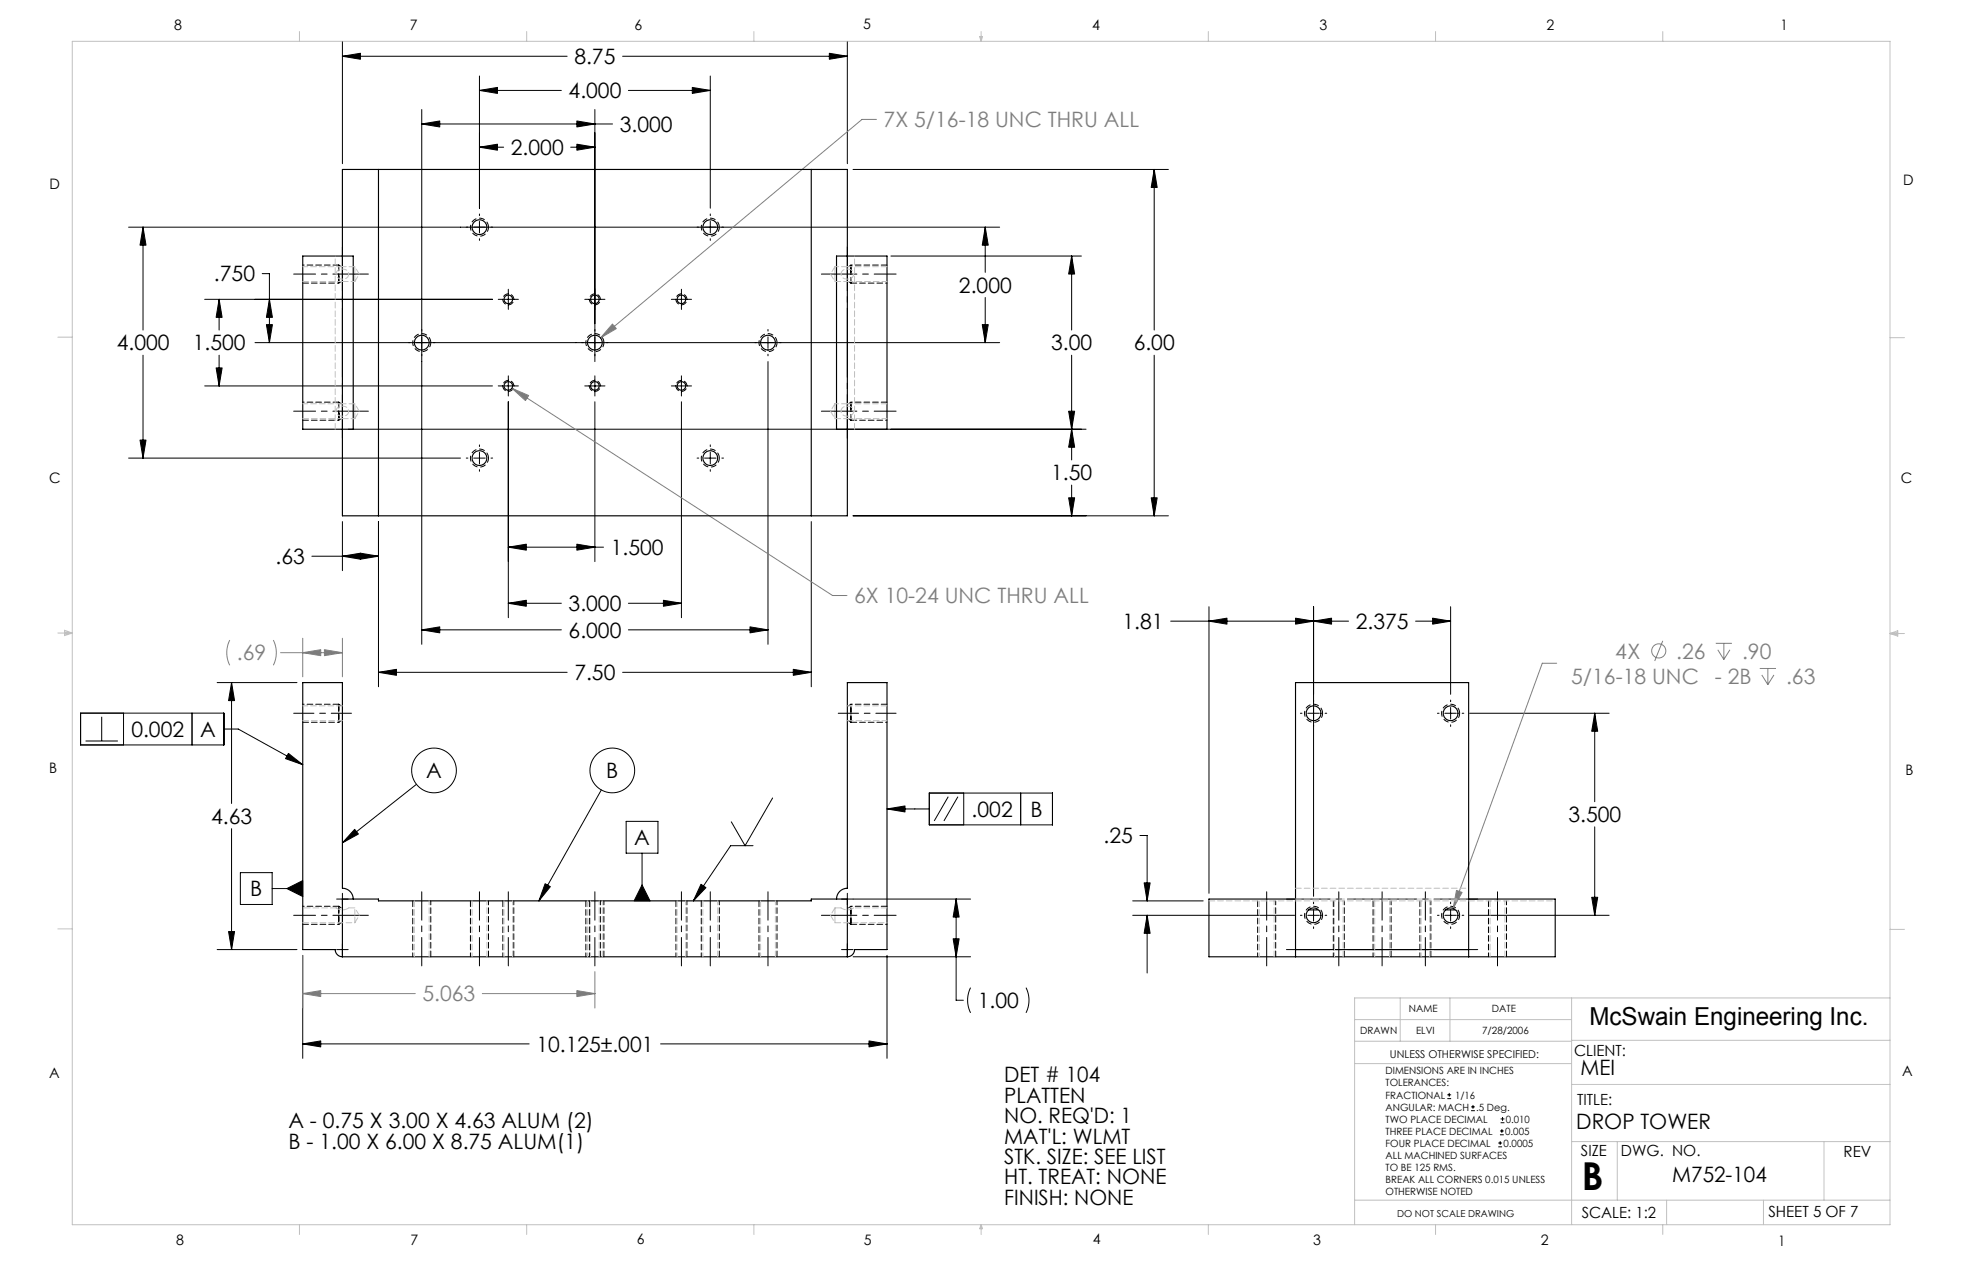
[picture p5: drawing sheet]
<svg xmlns="http://www.w3.org/2000/svg" width="432mm" height="279mm" viewBox="0 0 432 279" stroke-linecap="round" stroke-linejoin="round" font-family="sans-serif">
<g fill="none" stroke="#000" stroke-width=".22">
<path d="M75.4 12.4l3.9-.7v1.3zM75.4 9.2v26.8M75.4 12.4h49.4M105.5 19.9l4-.7v1.4zM105.5 16.7v29.1M105.5 19.9h18M137 12.4h49.5M138.3 19.9h18M152.4 19.2l3.9 .7-3.9 .7zM156.3 16.7v29.1M182.5 11.7l4 .7-4 .6zM186.5 9.2v26.8"/>
<path d="M92.8 27.3l4-.7v1.3zM92.8 24.1v117.6M92.8 27.3h42M105.5 32.4l4-.7v1.3zM105.5 32.4h5.3M125.6 32.4h5.3M127 31.7l3.9 .7-3.9 .6zM127 26.6l3.9 .7-3.9 .6zM130.9 24.1v55.5M187.7 37.3h69.4M254 37.3l.7 3.9h-1.3zM254 37.3v35.3"/>
<path d="M28.3 50h191.7M31.5 50l.6 3.9h-1.3zM31.5 50v22.6M105.5 47.1v.3M105.5 48.7v2.5M105.5 52.5v.4M156.3 47.1v.3M156.3 48.7v2.5M156.3 52.5v.4M196.1 56.3h41.9M216.8 50l.7 3.9h-1.3zM216.8 50v9.9"/>
<path d="M235.8 56.3l.7 4h-1.3zM235.8 56.3v16.3M31.5 78.1v22.7M45 65.9h63.4M48.2 65.9l.7 3.9h-1.3zM48.2 65.9v6.7M48.2 78.1v6.8M56.1 75.4h163.9M57.7 60.2h1.6v15.2M58.6 71.4h1.4l-.7 4zM59.3 65.9l.7 3.9h-1.4zM109.7 65.9h4.4"/>
<path d="M111.9 63.6v4.5M128.7 65.9h4.4M147.8 65.9h4.4M150 63.6v4.5M169 72.5v.3M169 74.1v2.5M169 77.9v.4M169 79.6v62.1M216.2 71.4h1.3l-.7 4zM216.8 65.4v10M235.8 78.1v23.1M254 78.1v35.4"/>
<path d="M30.8 96.8h1.3l-.6 4zM45 84.9h63.4M47.6 80.9h1.3l-.7 4zM76.6 94.4h162.4M105.5 97.9v.3M105.5 99.5v2.5M109.7 84.9h4.4M111.9 82.7v4.4M111.9 88.4v47.5M128.7 84.9h4.4M130.9 82.7v4.4M130.9 88.4v35.2"/>
<path d="M147.8 84.9h4.4M150 82.7v4.4M150 88.4v47.5M156.3 97.9v.3M156.3 99.5v2.5M235.2 90.5h1.3l-.7 3.9zM235.8 94.4l.7 4h-1.3zM28.3 100.8h73M75.4 114.7v10.8M83.3 114.7v36.4M102.6 100.8h.4M104.3 100.8h2.5"/>
<path d="M105.5 103.3v.4M108.1 100.8h.3M127 119.7l3.9 .7-3.9 .6zM153.4 100.8h.4M155.1 100.8h2.5M156.3 103.3v.4M158.9 100.8h.3M178.5 114.7v36.4M187.7 113.5h69.4M235.2 109.5h1.3l-.7 4zM235.8 106.7v6.8M253.4 109.5h1.3l-.7 4z"/>
<path d="M68.6 122.4h14.7M75.4 122.4l3.9-.7v1.3zM79.3 121.7l4 .7-4 .6zM92.8 138.6l4-.7v1.3zM92.8 138.6h30.7M111.9 132.7l3.9-.6v1.3zM111.9 120.4l3.9-.7v1.3zM111.9 132.7h11.6M111.9 120.4h20.9M138.3 138.6h30.7M138.3 132.7h11.7M146 132.1l4 .6-4 .7z"/>
<path d="M165.1 137.9l3.9 .7-3.9 .6zM257.6 136.7h39.2M266.1 136.7l3.9-.7v1.3zM266.1 133.5v63M285.1 136l4 .7-4 .6zM289.1 136.7l4-.7v1.3zM289.1 133.5v63.7M311.5 136.7h7.8M315.3 136l4 .7-4 .6zM319.3 133.5v19.2M17.7 156.9h31.6v7h-31.6zM22.4 157.7v5.3"/>
<path d="M27.2 156.9v7M42.3 156.9v7M47.8 150.2h17.6M51 150.2l.6 3.9h-1.3zM51 150.2v26.6M83.3 147.9l4-.6v1.3zM83.3 147.9h41.5M137 147.9h41.5M174.6 147.3l3.9 .6-3.9 .7zM286.2 156.9h.4M287.8 156.9h2.6M291.6 156.9h.4"/>
<path d="M316.4 156.9h.3M318 156.9h2.5M319.3 154v.4M319.3 155.6v2.6M319.3 159.5v.3M321.8 156.9h.4M323.4 156.9h30.7M351 156.9l.6 4h-1.3zM351 156.9v19.5M18.8 163h7.1M49.3 160.4h3.1l14.2 7.8M63.5 165.7l3.1 2.5-3.8-1.3z"/>
<path d="M91.7 172.5l-16.3 12.9M132.3 173.8l-13.7 24.4M170 175.6l-6 10.5-3.1-5.3M195.2 178l4-.7v1.3zM195.2 178h9.3M204.5 174.5h27.1v7h-27.1zM208.7 175.3l-3.1 5.3M210.8 175.3l-3.1 5.3M212.1 174.5v7M224.6 174.5v7M51 182.3v26.6M52.9 192h7v7h-7z"/>
<path d="M59.9 195.5h3.2M63.1 195.5l3.5-1.8v3.5zM74.1 197.8h2.5M75.4 196.5v2.6M78.1 182.5l.8 1-3.5 1.9zM120 194.4l1.1 .7-2.5 3.1zM137.8 180.7h7v7h-7zM141.3 194.7l1.8 3.5h-3.5zM141.3 187.7v7M154.3 194.5l1.1 .8-2.8 2.9zM165.7 186.1h-4.9l-8.2 12.1M185.2 197.8h28.4"/>
<path d="M186.5 196.5v2.6M210.4 197.8l.7 4h-1.3zM210.4 197.8v22.3h1.6M249.3 198.2h15.5M250.9 183.8h1.6v14.4M251.8 194.2h1.3l-.6 4zM289.1 198.5v.3M319.3 198.5v.3M350.3 197.4h1.3l-.6 4zM351 181.9v19.5M47.8 208.9h17.6M50.3 204.9h1.3l-.6 4z"/>
<path d="M66.6 210.2v22.6M74.1 208.9h2.5M75.4 207.6v2.6M185.2 208.9h2.6M186.5 207.6v2.6M187.8 210.5h25.8M195.2 210.2v22.6M209.8 206.5h1.3l-.7 4zM213.6 217.3a6.2 6.2 0 0 0 0 5.5M225.8 217.3a6.2 6.2 0 0 1 0 5.5M249.3 201.4h35.6M252.5 201.4l.6 3.9h-1.3z"/>
<path d="M252.5 201.4v12.7M286.2 201.4h.4M287.8 201.4h2.6M289.1 200.1v2.5M289.1 203.9v.4M291.6 201.4h.4M316.4 201.4h.3M318 201.4h2.5M319.3 200.1v2.5M319.3 203.9v.4M321.8 201.4h.4M323.4 201.4h30.7"/>
<path d="M66.6 229.7l4-.7v1.3zM66.6 229.7h49.9M145.4 229.7h49.8M191.3 229l3.9 .7-3.9 .6zM318.5 241.7h.9M318.5 240.9h.9M318.9 240.4v.9M323.8 244.4h.8M323.8 243.5h.8M324.2 243.1v.8M329.7 252.3h.9M329.7 251.5h.9"/>
<path d="M330.1 249.7h.9M330.1 248.8h.9M330.2 251v.9M330.3 247h.8M330.3 246.2h.8M330.5 248.4v.8M330.7 245.7v.9"/>
<circle cx="95.5" cy="169.5" r="4.9"/>
<circle cx="134.8" cy="169.5" r="4.9"/>
</g>
<g fill="none" stroke="#808080" stroke-width=".22">
<path d="M192.9 26.3h-3.2l-57.5 48M134.8 71.3l.8 1-3.4 2zM112.7 85.4l3.7 1.6-.8 1.1zM112.7 85.4l70.5 45.6h3.2M50.6 140.8a6.2 6.2 0 0 0 0 5.6M60.2 140.8a6.2 6.2 0 0 1 0 5.6M61.7 143.6h13.7M66.6 143.6l4-.7v1.4zM66.6 140.4v8.5M71.4 142.9l4 .7-4 .7zM75.4 140.4v8.5M342.6 145.9h-3.2l-19.6 53.9"/>
<path d="M365.9 141l-1.7 4.4M377.6 141.5h3.6M378.1 143l1.3 2.1M379.4 141.5v3.6M380.7 143l-1.3 2.1M387.3 147.1h3.6M387.7 148.5l1.4 2.1M389.1 147.1v3.5M390.4 148.5l-1.3 2.1M320.5 195.9l1.3 .4-2 3.5zM66.6 218.6l4-.7v1.4zM66.6 210.2v11.6"/>
<path d="M66.6 218.6h24.8M106.1 218.6h24.8M127 217.9l3.9 .7-3.9 .7zM130.9 213.8v8"/>
<circle cx="365.1" cy="143.2" r="1.56"/>
</g>
<g fill="none" stroke="#000" stroke-width=".22" stroke-dasharray="1.3 .6" stroke-linecap="butt">
<path d="M107.5 50a1.98 1.98 0 0 0-2.9-1.8 1.98 1.98 0 0 0-.2 3.4 1.98 1.98 0 0 0 3.1-1.4v-.2M158.3 50a1.98 1.98 0 0 0-2.9-1.8 1.98 1.98 0 0 0-.2 3.4 1.98 1.98 0 0 0 3.1-1.4v-.2M94.8 75.4a1.98 1.98 0 0 0-2.9-1.8 1.98 1.98 0 0 0-.2 3.4 1.98 1.98 0 0 0 3.1-1.4v-.2M113.1 65.9a1.21 1.21 0 0 0-1.8-1.1 1.21 1.21 0 0 0-.1 2 1.21 1.21 0 0 0 1.9-.8v-.1M132.1 65.9a1.21 1.21 0 0 0-1.7-1.1 1.21 1.21 0 0 0-.2 2 1.21 1.21 0 0 0 1.9-.8v-.1M132.9 75.4a1.98 1.98 0 0 0-2.9-1.8 1.98 1.98 0 0 0-.2 3.4 1.98 1.98 0 0 0 3.1-1.4v-.2M151.2 65.9a1.21 1.21 0 0 0-1.8-1.1 1.21 1.21 0 0 0-.1 2 1.21 1.21 0 0 0 1.9-.8v-.1M171 75.4a1.98 1.98 0 0 0-2.9-1.8 1.98 1.98 0 0 0-.2 3.4 1.98 1.98 0 0 0 3.1-1.4v-.2M113.1 84.9a1.21 1.21 0 0 0-1.8-1.1 1.21 1.21 0 0 0-.1 2.1 1.21 1.21 0 0 0 1.9-.8v-.2M132.1 84.9a1.21 1.21 0 0 0-1.7-1.1 1.21 1.21 0 0 0-.2 2.1 1.21 1.21 0 0 0 1.9-.8v-.2M151.2 84.9a1.21 1.21 0 0 0-1.8-1.1 1.21 1.21 0 0 0-.1 2.1 1.21 1.21 0 0 0 1.9-.8v-.2M107.5 100.8a1.98 1.98 0 0 0-2.9-1.8 1.98 1.98 0 0 0-.2 3.4 1.98 1.98 0 0 0 3.1-1.4v-.2"/>
<path d="M158.3 100.8a1.98 1.98 0 0 0-2.9-1.8 1.98 1.98 0 0 0-.2 3.4 1.98 1.98 0 0 0 3.1-1.4v-.2M291.1 156.9a1.98 1.98 0 0 0-2.9-1.7 1.98 1.98 0 0 0-.2 3.4 1.98 1.98 0 0 0 3.1-1.5v-.2M321.2 156.9a1.98 1.98 0 0 0-2.9-1.7 1.98 1.98 0 0 0-.2 3.4 1.98 1.98 0 0 0 3.1-1.5v-.2M291.1 201.4a1.98 1.98 0 0 0-2.9-1.8 1.98 1.98 0 0 0-.2 3.4 1.98 1.98 0 0 0 3.1-1.4v-.2M321.2 201.4a1.98 1.98 0 0 0-2.9-1.8 1.98 1.98 0 0 0-.2 3.4 1.98 1.98 0 0 0 3.1-1.4v-.2"/>
</g>
<g fill="none" stroke="#000" stroke-width=".22" stroke-dasharray="1.3 .6">
<path d="M74.6 58.3h-8M74.6 58.3v2M75.1 58.7l-.5-.4M187.3 58.3l-.6 .4M187.3 59.7v-1.4M187.3 58.7h.1M187.3 58.7v1.6M195.2 58.3h-7.9M66.6 62.3h8M74.6 62.3l.5-.4M74.6 60.3v.6M74.6 60.9v1.4"/>
<path d="M74.6 61.9h.1M74.6 61.9v-1.6M186.7 61.9l.6 .4M187.3 62.3h7.9M187.3 60.3v-.6M187.3 62.3v-2M66.6 92.4h8M74.6 92.1h.1M74.6 92.1v-1.6M74.6 92.4l.5-.3M74.6 88.5h-8M74.6 90.5v.5"/>
<path d="M74.6 91v1.4M74.6 88.5v2M75.1 88.8l-.5-.3M186.7 92.1l.6 .3M187.3 88.8h.1M187.3 88.8v1.7M187.3 88.5l-.6 .3M187.3 92.4h7.9M187.3 90.5v-.6M187.3 89.9v-1.4M187.3 92.4v-1.9M195.2 88.5h-7.9"/>
<path d="M66.6 158.9h8M74.6 158.5h.1M74.6 158.5v-3.2M74.6 158.9l.5-.4M74.6 154.9h-8M74.6 154.9v.1M74.6 155v3.9M75.1 155.3l-.5-.4M186.7 158.5l.6 .4M187.3 158.5h.1M187.3 158.5v-3.2M187.3 154.9l-.6 .4"/>
<path d="M187.3 158.9h7.9M187.3 158.9h.1M187.3 158.9v-4M195.2 154.9h-7.9M74.6 199.4h-8M74.6 199.4v.1M74.6 199.5v3.9M75.1 199.7l-.5-.3M90.8 198.2v12.3M103.5 198.2v12.3M110.7 198.2v12.3M128.9 198.2v12.3"/>
<path d="M129.7 198.2v12.3M148.8 198.2v12.3M154.3 198.2v12.3M167 198.2v12.3M187.3 199.4l-.6 .3M195.2 199.4h-7.9M276.8 198.2v12.3M293.4 198.2v12.3M302.2 198.2v12.3M312.5 198.2v12.3M327.6 198.2v12.3M66.6 203.4h8"/>
<path d="M74.6 203.4l.5-.4M74.6 203h.1M74.6 203v-3.3M94.8 210.5v-12.3M107.5 210.5v-12.3M113.1 210.5v-12.3M132.1 210.5v-12.3M132.9 210.5v-12.3M151.2 210.5v-12.3M158.3 210.5v-12.3M171 210.5v-12.3M186.7 203l.6 .4"/>
<path d="M187.3 203.4h7.9M187.3 203.4v-.1M187.3 203.3v-3.9M187.3 203h.1M187.3 203v-3.3M280.8 210.5v-12.3M295.9 210.5v-12.3M306.2 210.5v-12.3M314.9 210.5v-12.3M331.6 210.5v-12.3"/>
</g>
<path d="M78.1 60.3h-13.5M183.8 60.3h13.4M78.1 90.5h-13.5M183.8 90.5h13.4M78.1 201.4h-13.5M183.8 201.4h13.4" fill="none" stroke="#000" stroke-width=".22" stroke-dasharray="15.2 1.3 1.3 1.3" stroke-dashoffset="10.4"/>
<path d="M77.4 156.9h-12.8M184.5 156.9h12.7" fill="none" stroke="#000" stroke-width=".22" stroke-dasharray="15.2 1.3 1.3 1.3" stroke-dashoffset="10.8"/>
<path d="M78.1 60.3h3M183.8 60.3h-3M78.1 90.5h3M183.8 90.5h-3M78.1 201.4h3M183.8 201.4h-3" fill="none" stroke="#000" stroke-width=".22" stroke-dasharray="15.2 1.3 1.3 1.3"/>
<path d="M92.8 212.5v-16.3M105.5 212.5v-16.3M111.9 212.5v-16.3M130.9 212.5v-16.3M150 212.5v-16.3M156.3 212.5v-16.3M169 212.5v-16.3M278.8 212.5v-16.3M294.6 212.5v-16.3M304.2 212.5v-16.3M313.7 212.5v-16.3M329.6 212.5v-16.3" fill="none" stroke="#000" stroke-width=".22" stroke-dasharray="15.2 1.3 1.3 1.3" stroke-dashoffset="9"/>
<path d="M75.4 96.4v-42.1M186.5 96.4v-42.1M283.1 197.8h42.1M283.1 208.9h42.1" fill="none" stroke="#000" stroke-width=".22" stroke-dasharray="15.2 1.3 1.3 1.3" stroke-dashoffset="5.6"/>
<g fill="none" stroke="#c0c0c0" stroke-width=".22">
<path d="M15.9 9.1h400.1v260.3h-400.1zM65.9 6.9v2.2M115.9 6.9v2.2M165.9 6.9v2.2M215.6 8h.6l-.3 1.1zM215.7 8l.2 1.1M215.9 6.9v2.2M216.1 8l-.2 1.1M265.9 6.9v2.2M315.9 6.9v2.2M365.9 6.9v2.2M12.7 74.2h3.2"/>
<path d="M416 74.3h3.1M12.7 139.3h3.2M14.2 139l1.7 .3M14.2 138.7l1.7 .6-1.7 .5zM15.9 139.3l-1.7 .2M416 139.4h3.1M416 139.4l1.7-.6v1.1zM416 139.4l1.7 .2M417.7 139.1l-1.7 .3M12.7 204.4h3.2M308.2 219.5v9.6M319.1 219.5v9.6"/>
<path d="M345.9 219.5v49.9M416 204.5h3.1M416 219.5h-117.9v49.9M298.1 234h47.8M298.1 229.1h47.8M298.1 224.3h47.8M345.9 228.9h70.1M345.9 238.6h70.1M345.9 251.2h70.1M355.9 251.2v12.8M401.4 251.2v12.8M65.9 269.4v2.2"/>
<path d="M115.9 269.4v2.2M165.9 269.4v2.2M215.9 269.4v2.2M215.9 269.4l.3 .9h-.6zM265.9 269.4v2.2M298.1 264h117.9M315.9 269.4v2.2M365.9 269.4v2.2M366.8 264v5.4M388.1 264v5.4"/>
</g>
<g fill="#000">
<path d="M78.1 182.5l.8 1-3.5 1.9zM120 194.4l1.1 .7-2.5 3.1zM154.3 194.5l1.1 .8-2.8 2.9zM63.5 165.7l3.1 2.5-3.8-1.3zM195.2 178l4-.7v1.3zM141.3 194.7l1.8 3.5h-3.5zM63.1 195.5l3.5 1.7v-3.5z"/>
<path d="M209.8 206.5h1.3l-.7 4zM210.4 197.8l.7 4h-1.3zM50.3 204.9h1.3l-.6 4zM51 150.2l.6 3.9h-1.3zM66.6 229.7l4-.7v1.3zM191.3 229l3.9 .7-3.9 .6zM75.4 12.4l3.9-.7v1.3zM182.5 11.7l4 .7-4 .6zM254 37.3l.7 3.9h-1.3zM253.4 109.5h1.3l-.7 4zM235.8 94.4l.7 4h-1.3zM235.2 109.5h1.3l-.7 4zM83.3 147.9l4-.6v1.3zM174.6 147.3l3.9 .6-3.9 .7zM79.3 121.7l4 .7-4 .6zM75.4 122.4l3.9-.7v1.3zM235.8 56.3l.7 4h-1.3zM235.2 90.5h1.3l-.7 3.9zM31.5 50l.6 3.9h-1.3zM30.8 96.8h1.3l-.6 4zM152.4 19.2l3.9 .7-3.9 .7zM105.5 19.9l4-.7v1.4zM127 31.7l3.9 .7-3.9 .6zM105.5 32.4l4-.7v1.3zM216.2 71.4h1.3l-.7 4zM216.8 50l.7 3.9h-1.3zM92.8 27.3l4-.7v1.3zM127 26.6l3.9 .7-3.9 .6zM92.8 138.6l4-.7v1.3zM165.1 137.9l3.9 .7-3.9 .6zM59.3 65.9l.7 3.9h-1.4zM58.6 71.4h1.4l-.7 4zM48.2 65.9l.7 3.9h-1.3zM47.6 80.9h1.3l-.7 4zM111.9 132.7l3.9-.6v1.3zM146 132.1l4 .6-4 .7zM127 119.7l3.9 .7-3.9 .6zM111.9 120.4l3.9-.7v1.3zM350.3 197.4h1.3l-.6 4zM351 156.9l.6 4h-1.3zM315.3 136l4 .7-4 .6zM289.1 136.7l4-.7v1.3zM252.5 201.4l.6 3.9h-1.3zM251.8 194.2h1.3l-.6 4zM285.1 136l4 .7-4 .6zM266.1 136.7l3.9-.7v1.3z"/>
</g>
<path d="M127 217.9l3.9 .7-3.9 .7zM66.6 218.6l4-.7v1.4zM66.6 143.6l4-.7v1.4zM71.4 142.9l4 .7-4 .7zM134.8 71.3l-2.6 3 3.4-2zM112.7 85.4l2.9 2.7 .8-1.1zM320.5 195.9l-.7 3.9 2-3.5z" fill="#808080"/>
<g fill="none" stroke="#000" stroke-width=".25">
<path d="M75.4 37.3h111.1v76.2h-111.1zM83.3 37.3v76.2M178.5 37.3v76.2M66.6 56.3h11.1v38.1h-11.1zM184.1 56.3h11.1v38.1h-11.1zM77.7 197.8a2.38 2.38 0 0 0-2.3-2.4v-45.2h-8.8v58.7h7.2a1.59 1.59 0 0 0 1.6 1.6M184.1 197.8a2.38 2.38 0 0 1 2.4-2.4v-45.2h8.7v58.7h-7.1a1.59 1.59 0 0 1-1.6 1.6M285.1 197.8h-19v12.7h76.2v-12.7h-19.1M75.4 210.5v-12.7h7.9v.4h95.2v-.4h8v12.7M75.4 210.5h111.1M285.1 208.9v1.6M285.1 208.9h38.1"/>
<path d="M285.1 208.9v-58.7h38.1v58.7M288 200.2h2.2M318.1 200.2h2.3M323.2 208.9v1.6"/>
<circle cx="105.5" cy="50" r="1.63"/>
<circle cx="156.3" cy="50" r="1.63"/>
<circle cx="92.8" cy="75.4" r="1.63"/>
<circle cx="111.9" cy="65.9" r=".95"/>
<circle cx="130.9" cy="75.4" r="1.63"/>
<circle cx="130.9" cy="65.9" r=".95"/>
<circle cx="150" cy="65.9" r=".95"/>
<circle cx="169" cy="75.4" r="1.63"/>
<circle cx="111.9" cy="84.9" r=".95"/>
<circle cx="130.9" cy="84.9" r=".95"/>
<circle cx="150" cy="84.9" r=".95"/>
<circle cx="105.5" cy="100.8" r="1.63"/>
<circle cx="156.3" cy="100.8" r="1.63"/>
<circle cx="289.1" cy="156.9" r="1.63"/>
<circle cx="319.3" cy="156.9" r="1.63"/>
<circle cx="289.1" cy="201.4" r="1.63"/>
<circle cx="319.3" cy="201.4" r="1.63"/>
</g>
<g fill="none" stroke="#c0c0c0" stroke-width=".22" stroke-dasharray="1.3 .6">
<path d="M75.4 58.7h-8.8M78.1 58.7h-2.7M183.8 58.7v3.2M183.8 58.7l-1 1.6M186.5 58.7h-2.7M195.2 58.7h-8.7M66.6 61.9h8.8M75.4 61.9h2.7M76.7 60.3a1.42 1.42 0 0 1-1.3 1.1 1.42 1.42 0 0 1-1.4-1 1.4 1.4 0 0 1 1.3-1.2 1.4 1.4 0 0 1 1.4 1.1M78.1 61.9v-3.2M78.1 61.9l1-1.6M79.1 60.3l-1-1.6"/>
<path d="M182.8 60.3l1 1.6M183.8 61.9h2.7M185.1 60.3a1.42 1.42 0 0 1 1.4-1.1 1.42 1.42 0 0 1 1.4 1 1.4 1.4 0 0 1-1.4 1.2 1.4 1.4 0 0 1-1.4-1.1M186.5 61.9h8.7M66.6 92.1h8.8M73.8 94.4v-38.1M75.4 88.8h-8.8M75.4 92.1h2.7M76.7 90.5a1.42 1.42 0 0 1-1.3 1.1 1.42 1.42 0 0 1-1.4-1.1 1.4 1.4 0 0 1 1.3-1.2 1.4 1.4 0 0 1 1.4 1.2M78.1 92.1v-3.3M78.1 92.1l1-1.6M78.1 88.8h-2.7"/>
<path d="M79.1 90.5l-1-1.7M182.8 90.5l1 1.6M183.8 88.8v3.3M183.8 92.1h2.7M183.8 88.8l-1 1.7M185.1 90.5a1.42 1.42 0 0 1 1.4-1.2 1.42 1.42 0 0 1 1.4 1.1 1.4 1.4 0 0 1-1.4 1.2 1.4 1.4 0 0 1-1.4-1.1M186.5 92.1h8.7M186.5 88.8h-2.7M188.1 94.4v-38.1M195.2 88.8h-8.7M66.6 158.5h8.8M75.4 155.3h-8.8"/>
<path d="M186.5 158.5h8.7M195.2 155.3h-8.7M74 199.7h-7.4M76.7 199.7a2.38 2.38 0 0 1-2.7 0M78.1 199.7h-1.4M91.2 198.2v12.3M103.9 198.2v12.3M110.9 198.2v12.3M129.3 198.2v12.3M130 198.2v12.3M149 198.2v12.3M154.7 198.2v12.3"/>
<path d="M167.4 198.2v12.3M183.8 199.7v3.3M183.8 199.7l-1 1.7M185.1 199.7h-1.3M187.9 199.7a2.38 2.38 0 0 1-2.8 0M195.2 199.7h-7.3M266.1 198.2h76.2M277.1 198.2v12.3M285.1 195.4h38.1M285.1 197.8h38.1M293.7 198.2v12.3M302.5 198.2v12.3"/>
<path d="M312.7 198.2v12.3M327.9 198.2v12.3M66.6 203h11.5M78.1 201.4v-1.7M78.1 203v-1.6M78.1 203l1-1.6M79.1 201.4l-1-1.7M94.5 210.5v-12.3M107.2 210.5v-12.3M112.8 210.5v-12.3M131.9 210.5v-12.3M132.6 210.5v-12.3"/>
<path d="M150.9 210.5v-12.3M158 210.5v-12.3M170.7 210.5v-12.3M182.8 201.4l1 1.6M183.8 203h11.4M280.4 210.5v-12.3M290.2 200.2h.1M295.6 210.5v-12.3M305.8 210.5v-12.3M314.6 210.5v-12.3M320.4 200.2h.1M331.2 210.5v-12.3"/>
</g>
<text font-size="8.5" x="348.1" y="261.8">B</text>
<text font-size="5.5" x="349.8" y="225.5">McSwain Engineering Inc.</text>
<g font-size="4.7">
<text x="126.4" y="14.1">8.75</text>
<text x="125.1" y="21.6">4.000</text>
<text x="136.4" y="29">3.000</text>
<text x="112.4" y="34.1">2.000</text>
<text x="47.1" y="61.9">.750</text>
<text x="211" y="64.4">2.000</text>
<text x="25.7" y="77.1">4.000</text>
<text x="42.4" y="77.1">1.500</text>
<text x="231.3" y="77.1">3.00</text>
<text x="249.5" y="77.1">6.00</text>
<text x="231.3" y="105.7">1.50</text>
<text x="60.6" y="124.1">.63</text>
<text x="134.4" y="122.1">1.500</text>
<text x="125.1" y="134.4">3.000</text>
<text x="125.1" y="140.3">6.000</text>
<text x="247" y="138.4">1.81</text>
<text x="298.4" y="138.4">2.375</text>
<text x="126.4" y="149.6">7.50</text>
<text x="28.9" y="162.1">0.002</text>
<text x="44" y="162.1">A</text>
<text x="93.8" y="171.1">A</text>
<text x="133.4" y="171.1">B</text>
<text x="213.8" y="179.7">.002</text>
<text x="226.8" y="179.7">B</text>
<text x="46.4" y="181.3">4.63</text>
<text x="139.6" y="185.9">A</text>
<text x="242.9" y="185.5">.25</text>
<text x="345.2" y="180.9">3.500</text>
<text x="55.1" y="197.2">B</text>
<text x="215.2" y="221.8">1.00</text>
<text x="118" y="231.4">10.125±.001</text>
<text x="221" y="238.1">DET # 104</text>
<text x="347.8" y="236.6">MEI</text>
<text x="221" y="242.6">PLATTEN</text>
<text x="63.5" y="248.3">A - 0.75 X 3.00 X 4.63 ALUM (2)</text>
<text x="221" y="247.1">NO. REQ'D: 1</text>
<text x="221" y="251.6">MAT'L: WLMT</text>
<text x="346.9" y="248.3">DROP TOWER</text>
<text x="63.5" y="252.8">B - 1.00 X 6.00 X 8.75 ALUM(1)</text>
<text x="221" y="256.1">STK. SIZE: SEE LIST</text>
<text x="221" y="260.6">HT. TREAT: NONE</text>
<text x="368" y="260.1">M752-104</text>
<text x="221" y="265.1">FINISH: NONE</text>
</g>
<g font-size="4.7" fill="#808080">
<text x="194.5" y="28">7X 5/16-18 UNC THRU ALL</text>
<text x="188" y="132.7">6X 10-24 UNC THRU ALL</text>
<text x="52.2" y="145.3">.69</text>
<text x="355.5" y="144.9">4X</text>
<text x="368.9" y="144.9">.26</text>
<text x="383.4" y="144.9">.90</text>
<text x="345.8" y="150.5">5/16-18 UNC</text>
<text x="377.4" y="150.4">- 2B</text>
<text x="393.1" y="150.5">.63</text>
<text x="93" y="220.3">5.063</text>
</g>
<g font-size="3.4">
<text x="346.4" y="232.4">CLIENT:</text>
<text x="347.1" y="243.1">TITLE:</text>
<text x="347.9" y="254.3">SIZE</text>
<text x="356.7" y="254.3">DWG. NO.</text>
<text x="405.7" y="254.4">REV</text>
<text x="348.1" y="267.9">SCALE: 1:2</text>
<text x="389.2" y="267.7">SHEET 5 OF 7</text>
</g>
<g font-size="3.2">
<text x="38.3" y="6.6">8</text>
<text x="90.2" y="6.7">7</text>
<text x="139.7" y="6.5">6</text>
<text x="190" y="6.5">5</text>
<text x="240.4" y="6.5">4</text>
<text x="290.4" y="6.7">3</text>
<text x="340.4" y="6.5">2</text>
<text x="391.9" y="6.7">1</text>
<text x="10.9" y="41.5">D</text>
<text x="418.9" y="40.7">D</text>
<text x="10.9" y="106.2">C</text>
<text x="418.4" y="106.4">C</text>
<text x="10.8" y="170.2">B</text>
<text x="419.4" y="170.5">B</text>
<text x="10.8" y="237.2">A</text>
<text x="418.6" y="236.7">A</text>
<text x="38.8" y="273.8">8</text>
<text x="90.4" y="273.8">7</text>
<text x="140.2" y="273.8">6</text>
<text x="190.1" y="273.9">5</text>
<text x="240.5" y="273.8">4</text>
<text x="289" y="273.8">3</text>
<text x="339.1" y="273.8">2</text>
<text x="391.4" y="274.1">1</text>
</g>
<text font-size="2.4" x="305.9" y="232.7">UNLESS OTHERWISE SPECIFIED:</text>
<g font-size="2.2">
<text x="299.3" y="227.5">DRAWN</text>
<text x="310.1" y="222.6">NAME</text>
<text x="311.7" y="227.4">ELVI</text>
<text x="326.2" y="227.4">7/28/2006</text>
<text x="328.4" y="222.7">DATE</text>
<text x="304.9" y="236.4">DIMENSIONS ARE IN INCHES</text>
<text x="304.9" y="239">TOLERANCES:</text>
<text x="304.9" y="241.7">FRACTIONAL</text>
<text x="304.9" y="244.3">ANGULAR: MACH</text>
<text x="320.2" y="241.7">1/16</text>
<text x="324.9" y="244.3">.5 Deg.</text>
<text x="304.9" y="249.6">THREE PLACE DECIMAL</text>
<text x="304.9" y="247">TWO PLACE DECIMAL</text>
<text x="331.2" y="249.6">0.005</text>
<text x="331.4" y="247">0.010</text>
<text x="304.9" y="252.3">FOUR PLACE DECIMAL</text>
<text x="304.9" y="254.9">ALL MACHINED SURFACES</text>
<text x="304.9" y="257.6">TO BE 125 RMS.</text>
<text x="330.9" y="252.3">0.0005</text>
<text x="304.9" y="260.2">BREAK ALL CORNERS 0.015 UNLESS</text>
<text x="304.9" y="262.9">OTHERWISE NOTED</text>
</g>
<text font-size="2.1" x="307.5" y="267.8">DO NOT SCALE DRAWING</text>
</svg>
